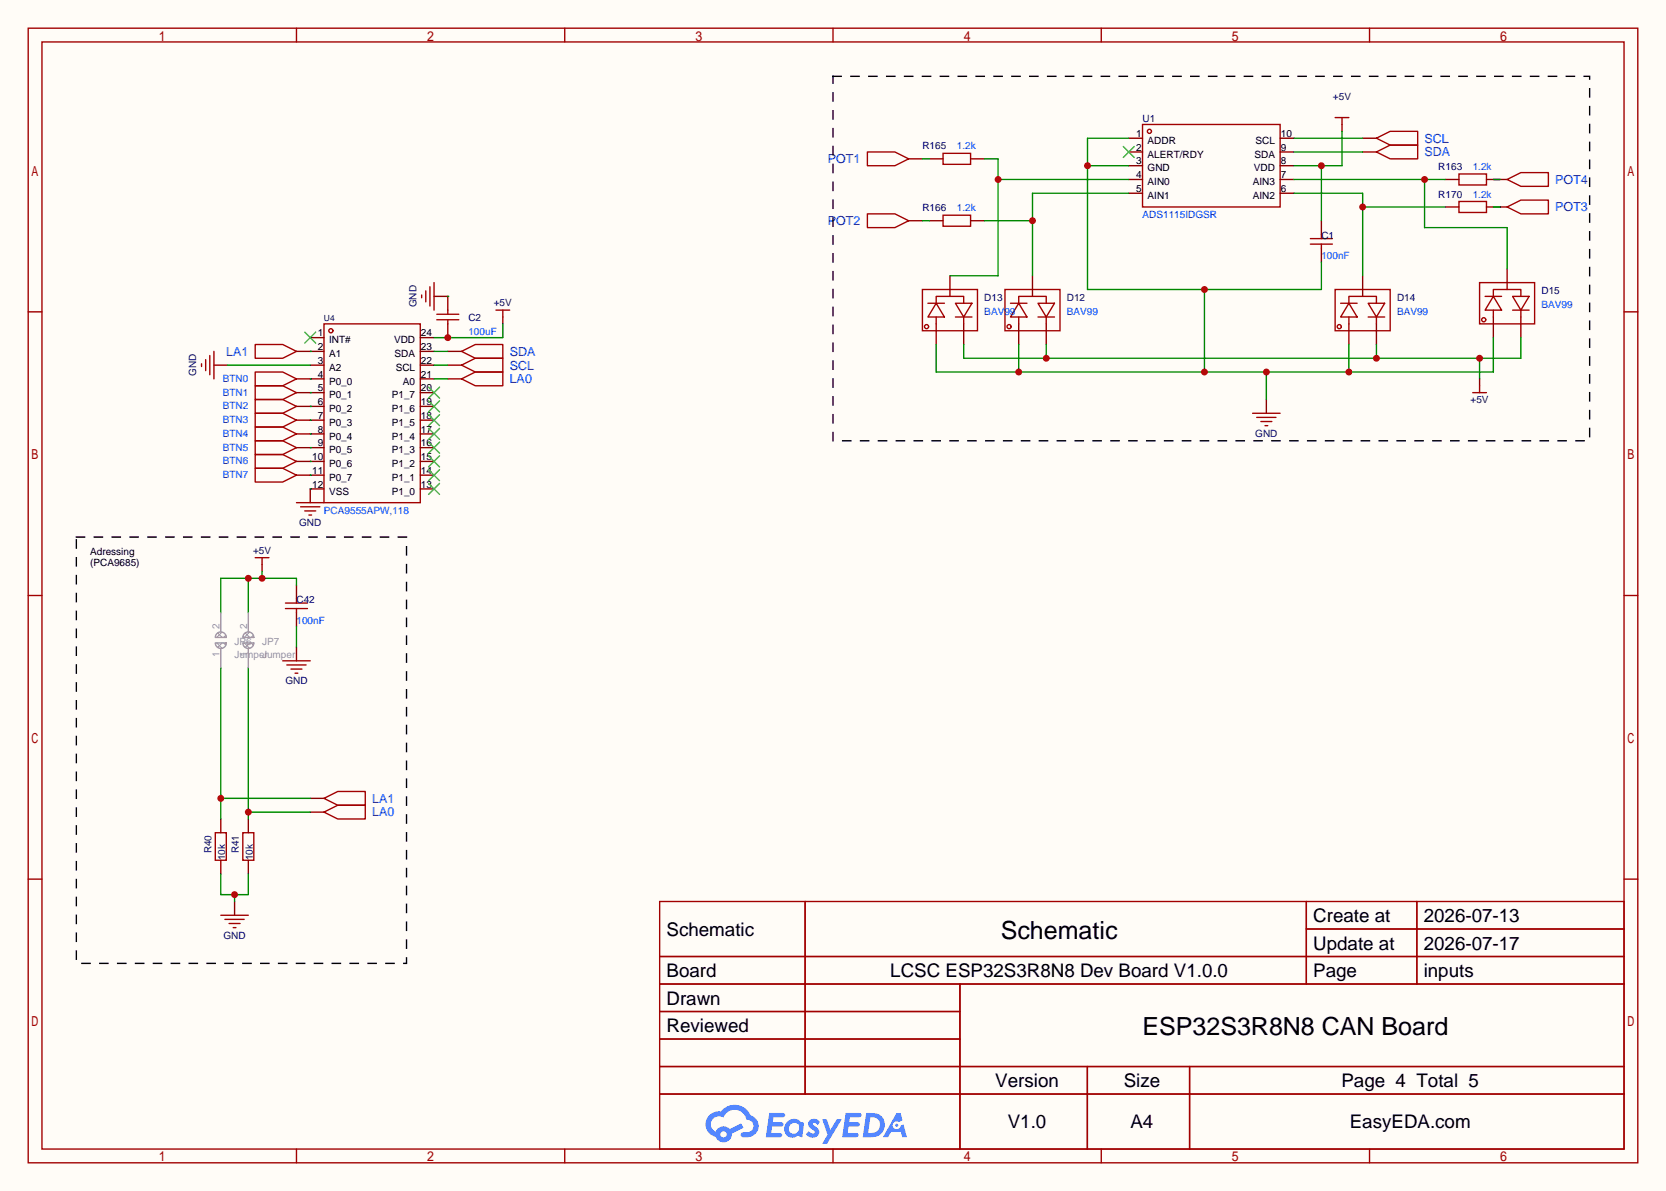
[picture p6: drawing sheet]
<svg xmlns="http://www.w3.org/2000/svg" width="308mm" height="220mm" viewBox="0 0 308 220" stroke-linecap="round" stroke-linejoin="round" font-family="sans-serif">
<path d="M0 0h307.6v220h-307.6z" fill="#fffcf7"/>
<g fill="none" stroke="#a10000" stroke-width=".25">
<path d="M5.2 5.2h297.2v209.6h-297.2zM7.7 7.7h292.1v204.5h-292.1zM54.7 5.2v2.5M104.3 5.2v2.5M153.8 5.2v2.5M203.3 5.2v2.5M252.9 5.2v2.5M5.2 57.6h2.5M299.8 57.6h2.6M5.2 110h2.5M299.8 110h2.6M5.2 162.4h2.5"/>
<path d="M121.8 166.5h178v45.7h-178zM121.8 176.7h178M148.7 166.5v35.6M241.2 166.5v15.2M241.2 171.6h58.6M261.6 166.5v15.2M299.8 162.4h2.6M121.8 181.7h178M121.8 186.8h55.4M121.8 197h178M121.8 191.9h55.4M177.2 181.7v30.5"/>
<path d="M200.8 197v15.2M219.6 197v15.2M54.7 212.2v2.6M104.3 212.2v2.6M121.8 202.1h178M153.8 212.2v2.6M203.3 212.2v2.6M252.9 212.2v2.6"/>
</g>
<g fill="#5487ff">
<path d="M149.5 206.9a1.3 1.3 0 0 1 1.9 .3l-.4 .6a.54 .54 0 0 0-1-.2l.2 .2a1.58 1.58 0 0 1 1 1.5 1.43 1.43 0 0 1-2.4 .2l.5-.6a.64 .64 0 0 0 .5 .5 .64 .64 0 0 0 .6-.3l-.1-.3a1.6 1.6 0 0 1-1.1-1.5z"/>
<path d="M151.8 206.7h.8l.7 2 1.2-2h.9l-2.7 4.5h-.9l1-1.6z"/>
<path d="M142 205.5h1.7a1.31 1.31 0 0 1 1.2 .2 .4 .4 0 0 1-.3 .6h-1.8l-.1 1h1.6a.4 .4 0 0 1 .3 .4 .4 .4 0 0 1-.4 .4h-1.6l-.2 1.2 .8-.1a1.23 1.23 0 0 1 1.2 .2 .39 .39 0 0 1-.4 .6h-2.6z"/>
<path d="M156.1 205.5h1.7a1.32 1.32 0 0 1 1.2 .2 .39 .39 0 0 1-.3 .6h-1.8l-.1 1h1.6a.4 .4 0 0 1 .4 .4 .4 .4 0 0 1-.5 .4h-1.6l-.2 1.1h.8a1.23 1.23 0 0 1 1.2 .2 .39 .39 0 0 1-.4 .6h-2.6z"/>
<path d="M165.5 205.6h.8l.3 1.3-.6 .3a.75 .75 0 0 0-1.1 .3 .75 .75 0 0 0 .5 1.1 .75 .75 0 0 0 .9-.7l.5-.3 .6 2.4h-.8l-.3-.9h-1.8l-.5 .9h-1z"/>
<path d="M159.9 205.6l-.6 4.4h1.4a2.27 2.27 0 0 0 2.7-2.3 2.27 2.27 0 0 0-2.7-2.1zM160.7 206.3a1.5 1.5 0 0 1 1.8 1.6 1.5 1.5 0 0 1-1.9 1.3h-.3z"/>
<path d="M145.4 207.2a1.62 1.62 0 0 0-.4 2.1 1.62 1.62 0 0 0 2 .6l.3-.2 .4 .2 .4 .1 .3-2.4-.1-.3-.5-.1a1.58 1.58 0 0 0-2.4 0zM146 207.7a.99 .99 0 0 1 1.6 .3 .99 .99 0 0 1-.9 1.4 .94 .94 0 0 1-1-.6 .94 .94 0 0 1 .3-1.1z"/>
<path d="M131 206a2.37 2.37 0 0 0 1.1 4 1.54 1.54 0 0 0 1.8 1 1.54 1.54 0 0 0 1.2-1.6l2.2-1.1-.5-.8-2.1 1a1.57 1.57 0 0 0-2.6 .5 1.5 1.5 0 0 1-.7-2.1 1.5 1.5 0 0 1 2.2-.5 2.23 2.23 0 0 1 2.3-1.4 2.23 2.23 0 0 1 2 1.8 1.16 1.16 0 0 1 1.2 1.1 1.16 1.16 0 0 1-1.1 1.2h-.7a.47 .47 0 0 0-.5 .4 .47 .47 0 0 0 .4 .5 2.23 2.23 0 0 0 2.2-.6 2.23 2.23 0 0 0 .5-2.3 2.16 2.16 0 0 0-1.3-1.1 3.2 3.2 0 0 0-5.5-.7l-1.1 .1zM133 209.5a.6 .6 0 0 1 1.2 0 .6 .6 0 0 1-1.2 0z"/>
<circle cx="165.6" cy="207.8" r=".28"/>
</g>
<g fill="none" stroke="#a10000" stroke-width=".25">
<path d="M160.1 28.1h5.1l2.6 1.2-2.6 1.3h-5.1zM160.1 39.5h5.1l2.6 1.3-2.6 1.2h-5.1zM210.9 23h25.4v15.2h-25.4zM246.5 21.7h2.5M247.8 21.7v1.3M254.1 28.1l2.6-1.3h5v2.5h-5zM254.1 25.5l2.6-1.2h5v2.5h-5zM278.3 33.1l2.5-1.2h5.1v2.5h-5.1zM278.3 38.2l2.5-1.2h5.1v2.5h-5.1zM80.6 59.1h4.1M80.6 58h4.1M82.7 57.3v.7"/>
<path d="M82.7 59.1v.7M91.6 57.3h2.5M92.8 57.3v1.2M170.3 53.5h10.2v7.6h-10.2zM171.3 56h3.1M172.8 56v-1.3h5.1v1.3M172.8 56l1.6 2.5h-3.1zM172.8 58.5v1.3M176.4 56h3.1l-1.6 2.5zM176.4 58.5h3.1M177.9 58.5v1.3M185.5 53.5h10.2v7.6h-10.2z"/>
<path d="M186.6 56h3M188.1 56v-1.3h5.1v1.3M188.1 56l1.5 2.5h-3zM188.1 58.5v1.3M191.6 56h3.1l-1.5 2.5zM191.6 58.5h3.1M193.2 58.5v1.3M241.9 45.1h4.1M241.9 44.1h4.1M244 43.3v.8M244 45.1v.7M246.5 53.5h10.2v7.6h-10.2z"/>
<path d="M247.5 56h3.1M249 56v-1.3h5.1v1.3M249 56l1.6 2.5h-3.1zM249 58.5v1.3M252.6 56h3.1l-1.6 2.5zM252.6 58.5h3.1M254.1 58.5v1.3M273.2 52.2h10.1v7.6h-10.1zM274.2 54.7h3M275.7 54.7v-1.2h5.1v1.2M275.7 54.7l1.5 2.6h-3zM275.7 57.3v1.2"/>
<path d="M279.3 54.7h3l-1.5 2.6zM279.3 57.3h3M280.8 57.3v1.2M47.1 63.6h5.1l2.5 1.3-2.5 1.3h-5.1zM85.2 64.9l2.6-1.3h5v2.6h-5zM85.2 67.4l2.6-1.2h5v2.5h-5zM85.2 70l2.6-1.3h5v2.5h-5zM231.3 76.3h5M232 77.1h3.6M232.8 77.9h2M233.6 78.6h.5M47.1 103h2.6"/>
<path d="M48.4 103v1.3M39.8 153.8h2v5.1h-2zM44.8 153.8h2.1v5.1h-2.1zM59.8 150l2.6-1.3h5v2.6h-5zM59.8 147.4l2.6-1.2h5v2.5h-5zM40.8 169h5M41.5 169.8h3.6M42.3 170.6h2M43.1 171.3h.5"/>
<circle cx="212.2" cy="24.3" r=".38"/>
<circle cx="273.9" cy="59.1" r=".38"/>
<circle cx="171.1" cy="60.3" r=".38"/>
<circle cx="186.3" cy="60.3" r=".38"/>
<circle cx="247.3" cy="60.3" r=".38"/>
</g>
<g fill="none" stroke="#870000" stroke-width=".25">
<path d="M167.8 29.3h2.5M208.4 25.5h2.5M208.4 28.1h2.5M208.4 30.6h2.5M208.4 33.1h2.5M208.4 35.7h2.5M236.3 25.5h2.6M236.3 28.1h2.6M236.3 30.6h2.6M236.3 33.1h2.6M236.3 35.7h2.6M247.8 23v1.3"/>
<path d="M251.6 25.5h2.5M251.6 28.1h2.5M275.7 33.1h2.6M275.7 38.2h2.6M82.7 54.7v2.6M82.7 59.8v2.6M92.8 58.5v1.3M167.8 40.8h2.5M172.8 59.8v3.8M175.4 50.9v3.8M177.9 59.8v3.8M188.1 59.8v3.8"/>
<path d="M190.6 50.9v3.8M193.2 59.8v3.8M244 40.8v2.5M244 45.8v2.6M249 59.8v3.8M251.6 50.9v3.8M254.1 59.8v3.8M275.7 58.5v3.9M278.3 49.7v3.8M280.8 58.5v3.9M54.7 64.9h2.6M82.7 64.9h2.5"/>
<path d="M82.7 67.4h2.5M82.7 70h2.5M233.8 73.8v2.5M48.4 104.3v1.2M40.8 151.3v2.5M40.8 158.9v2.5M45.8 151.3v2.5M45.8 158.9v2.5M57.3 150h2.5M57.3 147.4h2.5M43.3 166.5v2.5"/>
</g>
<path d="M207.4 27.1l2 2M209.4 27.1l-2 2" fill="none" stroke="#3c3" stroke-width=".25"/>
<path d="M238.9 28.1h12.7M238.9 25.5h12.7M45.8 123.3v28M45.8 150h11.5" fill="none" stroke="#008700" stroke-width=".25"/>
<path d="M153.8 14.1h139.7v67.3h-139.7zM14.1 99.2h61v78.7h-61z" fill="none" stroke="#000" stroke-width=".25" stroke-dasharray="1.5 1.8"/>
<circle cx="45.8" cy="150" r=".63" fill="#c00"/>
<path d="M40.8 123.3v28M40.8 147.4h16.5" fill="none" stroke="#008700" stroke-width=".25"/>
<circle cx="40.8" cy="147.4" r=".63" fill="#c00"/>
<path d="M54.7 77.6h2.6M54.7 75.1h2.6M54.7 72.5h2.6M54.7 70h2.6M54.7 80.1h2.6M54.7 85.2h2.6M54.7 82.7h2.6M54.7 87.8h2.6" fill="none" stroke="#870000" stroke-width=".25"/>
<path d="M47.1 78.9h5.1l2.5 1.2-2.5 1.3h-5.1zM47.1 76.3h5.1l2.5 1.3-2.5 1.3h-5.1zM47.1 73.8h5.1l2.5 1.3-2.5 1.2h-5.1zM47.1 71.2h5.1l2.5 1.3-2.5 1.3h-5.1zM47.1 68.7h5.1l2.5 1.3-2.5 1.2h-5.1zM47.1 83.9h5.1l2.5 1.3-2.5 1.3h-5.1zM47.1 81.4h5.1l2.5 1.3-2.5 1.2h-5.1zM47.1 86.5h5.1l2.5 1.3-2.5 1.2h-5.1z" fill="none" stroke="#a10000" stroke-width=".25"/>
<path d="M40.8 161.4v3.8h5v-3.8M43.3 165.2v1.3" fill="none" stroke="#008700" stroke-width=".25"/>
<circle cx="43.3" cy="165.2" r=".63" fill="#c00"/>
<path d="M269.4 32.1h5v2.1h-5z" fill="none" stroke="#a10000" stroke-width=".25"/>
<path d="M266.8 33.1h2.6M274.4 33.1h2.6" fill="none" stroke="#870000" stroke-width=".25"/>
<path d="M238.9 33.1h27.9M263 33.1v8.9h15.3v7.7" fill="none" stroke="#008700" stroke-width=".25"/>
<circle cx="263" cy="33.1" r=".63" fill="#c00"/>
<path d="M174.1 28.3h5.1v2.1h-5.1zM174.1 39.8h5.1v2h-5.1z" fill="none" stroke="#a10000" stroke-width=".25"/>
<path d="M171.6 29.3h2.5M179.2 29.3h2.5M171.6 40.8h2.5M179.2 40.8h2.5" fill="none" stroke="#870000" stroke-width=".25"/>
<path d="M181.7 29.3h2.6v21.6h-8.9M184.3 33.1h24.1" fill="none" stroke="#008700" stroke-width=".25"/>
<circle cx="184.3" cy="33.1" r=".63" fill="#c00"/>
<path d="M170.3 29.3h1.3M208.4 35.7h-17.8v15.2M181.7 40.8h8.9" fill="none" stroke="#008700" stroke-width=".25"/>
<circle cx="190.6" cy="40.8" r=".63" fill="#c00"/>
<path d="M244 30.6v10.2M247.8 24.3v6.3h-8.9M170.3 40.8h1.3" fill="none" stroke="#008700" stroke-width=".25"/>
<circle cx="244" cy="30.6" r=".63" fill="#c00"/>
<path d="M200.8 30.6h7.6M208.4 25.5h-7.6v28h43.2v-5.1M222.4 53.5v15.2M188.1 63.6v5.1M233.8 68.7v5.1M249 63.6v5.1M275.7 62.4v6.3h-102.9v-5.1" fill="none" stroke="#008700" stroke-width=".25"/>
<g fill="#c00">
<circle cx="249" cy="68.7" r=".63"/>
<circle cx="233.8" cy="68.7" r=".63"/>
<circle cx="222.4" cy="68.7" r=".63"/>
<circle cx="222.4" cy="53.5" r=".63"/>
<circle cx="200.8" cy="30.6" r=".63"/>
<circle cx="188.1" cy="68.7" r=".63"/>
</g>
<path d="M193.2 63.6v2.6M254.1 63.6v2.6M273.2 66.2v3.8M280.8 62.4v3.8h-102.9v-2.6" fill="none" stroke="#008700" stroke-width=".25"/>
<g fill="#c00">
<circle cx="273.2" cy="66.2" r=".63"/>
<circle cx="254.1" cy="66.2" r=".63"/>
<circle cx="193.2" cy="66.2" r=".63"/>
</g>
<path d="M266.8 38.2h2.6M274.4 38.2h2.6M273.2 70v1.2" fill="none" stroke="#870000" stroke-width=".25"/>
<path d="M269.4 37.2h5v2h-5zM271.9 72.5h2.5M273.2 71.2v1.3" fill="none" stroke="#a10000" stroke-width=".25"/>
<path d="M238.9 35.7h12.7v15.2M251.6 38.2h15.2M275.7 38.2h1.3" fill="none" stroke="#008700" stroke-width=".25"/>
<circle cx="251.6" cy="38.2" r=".63" fill="#c00"/>
<path d="M275.7 33.1h1.3M57.3 77.6h.1M57.3 75.1h.1M57.3 72.5h.1M57.3 70h.1M57.3 80.1h.1M57.3 85.2h.1M57.3 82.7h.1M57.3 87.8h.1M45.8 106.8v6.4M48.4 105.5v1.3M54.7 108.1v-1.3h-13.9v6.4" fill="none" stroke="#008700" stroke-width=".25"/>
<g fill="none" stroke="#a10000" stroke-width=".25">
<path d="M59.8 59.8h17.8v33h-17.8zM52.7 112.4h4.1M52.7 111.4h4.1M54.7 110.6v.8M54.7 112.4v.8"/>
<circle cx="61.1" cy="61.1" r=".38"/>
</g>
<g fill="none" stroke="#870000" stroke-width=".25">
<path d="M57.3 62.4h2.5M57.3 64.9h2.5M57.3 67.4h2.5M57.3 70h2.5M57.3 72.5h2.5M57.3 75.1h2.5M57.3 77.6h2.5M77.6 62.4h2.5M77.6 64.9h2.5M77.6 67.4h2.5M77.6 70h2.5M77.6 72.5h2.5"/>
<path d="M77.6 75.1h2.5M77.6 77.6h2.5M57.3 80.1h2.5M57.3 82.7h2.5M57.3 85.2h2.5M57.3 87.8h2.5M57.3 90.3h2.5M77.6 80.1h2.5M77.6 82.7h2.5M77.6 85.2h2.5M77.6 87.8h2.5M77.6 90.3h2.5"/>
<path d="M54.7 108.1v2.5M54.7 113.2v2.5"/>
</g>
<g fill="none" stroke="#3c3" stroke-width=".25">
<path d="M56.3 61.3l2 2.1M58.3 61.3l-2 2.1M79.1 79.1l2.1 2.1M79.1 76.6l2.1 2M79.1 74l2.1 2.1M79.1 71.5l2.1 2M81.2 79.1l-2.1 2.1M81.2 76.6l-2.1 2M81.2 74l-2.1 2.1M81.2 71.5l-2.1 2M79.1 89.3l2.1 2M79.1 86.7l2.1 2.1"/>
<path d="M79.1 84.2l2.1 2M79.1 81.7l2.1 2M81.2 89.3l-2.1 2M81.2 86.7l-2.1 2.1M81.2 84.2l-2.1 2M81.2 81.7l-2.1 2"/>
</g>
<g fill="#c00">
<circle cx="45.8" cy="106.8" r=".63"/>
<circle cx="48.4" cy="106.8" r=".63"/>
</g>
<path d="M80.1 54.7h2.6M39.5 67.4h2.5M57.3 90.3v2.5M54.7 119.5v2.5" fill="none" stroke="#870000" stroke-width=".25"/>
<g fill="none" stroke="#a10000" stroke-width=".25">
<path d="M77.9 54.5v.5M78.6 53.7v2.1M79.4 53v3.5M80.1 52.2v5.1M37.2 67.2v.5M38 66.4v2.1M38.7 65.7v3.5M39.5 64.9v5.1M54.7 92.8h5.1M55.5 93.6h3.6M56.3 94.4h2M57 95.1h.5"/>
<path d="M52.2 122h5.1M53 122.8h3.5M53.7 123.6h2.1M54.5 124.3h.5"/>
</g>
<path d="M92.8 59.8v2.6h-12.7M42 67.4h15.3M57.3 64.9h.1M80.1 67.4h2.6M80.1 70h2.6M80.1 64.9h2.6M54.7 115.7v3.8" fill="none" stroke="#008700" stroke-width=".25"/>
<path d="M39.8 118.7h2a1.02 1.02 0 0 1-1 1.1 1.02 1.02 0 0 1-1-1.1zM40 117.1a1.02 1.02 0 0 1 1.1-.3 1.02 1.02 0 0 1 .7 .9h-2zM40.8 113.2v3.5M40.8 119.8v3.5M44.8 118.7h2.1a1.02 1.02 0 0 1-1.1 1.1 1.02 1.02 0 0 1-1-1.1zM45.1 117.1a1.02 1.02 0 0 1 1.1-.3 1.02 1.02 0 0 1 .7 .9h-2.1zM45.8 113.2v3.5M45.8 119.8v3.5" fill="none" stroke="#999" stroke-width=".25"/>
<path d="M40 118.7l1 1M40.2 116.9l.8 .8M41 116.7l-1 1M41 118.7l-.8 .9M41.3 118.7l.4 .5M41.7 117.3l-.4 .4M45.1 118.7l1 1M45.3 116.9l.8 .8M46.1 116.7l-1 1M46.1 118.7l-.8 .9M46.4 118.7l.4 .5M46.8 117.3l-.4 .4" fill="none" stroke="#999" stroke-width=".18"/>
<circle cx="82.7" cy="62.4" r=".63" fill="#c00"/>
<path d="M82.7 54.7h.1M57.3 90.3h.1" fill="none" stroke="#008700" stroke-width=".25"/>
<g font-size="4.6">
<text x="184.8" y="173.4">Schematic</text>
<text x="210.9" y="191.2">ESP32S3R8N8 CAN Board</text>
</g>
<g font-size="3.5">
<text x="123.1" y="172.8">Schematic</text>
<text x="242.5" y="170.3">Create at</text>
<text x="262.9" y="170.3">2026-07-13</text>
<text x="242.5" y="175.4">Update at</text>
<text x="262.9" y="175.4">2026-07-17</text>
<text x="123.1" y="180.5">Board</text>
<text x="123.1" y="185.5">Drawn</text>
<text x="164.4" y="180.5">LCSC ESP32S3R8N8 Dev Board V1.0.0</text>
<text x="242.5" y="180.5">Page</text>
<text x="262.9" y="180.5">inputs</text>
<text x="123.1" y="190.6">Reviewed</text>
<text x="183.8" y="200.8">Version</text>
<text x="207.5" y="200.8">Size</text>
<text x="247.7" y="200.8">Page 4 Total 5</text>
<text x="186.1" y="208.4">V1.0</text>
<text x="208.7" y="208.4">A4</text>
<text x="249.2" y="208.4">EasyEDA.com</text>
</g>
<g font-size="2.3" fill="#00f">
<text x="263" y="28.9">SDA</text>
<text x="263" y="26.3">SCL</text>
<text x="152.8" y="30.1">POT1</text>
<text x="287.1" y="34">POT4</text>
<text x="152.8" y="41.6">POT2</text>
<text x="287.1" y="39">POT3</text>
<text x="41.7" y="65.7">LA1</text>
<text x="94.1" y="65.7">SDA</text>
<text x="94.1" y="68.2">SCL</text>
<text x="94.1" y="70.8">LA0</text>
<text x="68.7" y="148.3">LA1</text>
<text x="68.7" y="150.8">LA0</text>
</g>
<g font-size="1.8" fill="#000080">
<text x="210.9" y="22.5">U1</text>
<text x="246.1" y="18.5">+5V</text>
<text x="170.3" y="27.6">R165</text>
<text x="265.6" y="31.4">R163</text>
<text x="170.3" y="39">R166</text>
<text x="265.6" y="36.5">R170</text>
<text x="244" y="44.1">C1</text>
<text x="76.9" y="56.8" transform="rotate(-90 76.9 56.8)">GND</text>
<text x="86.5" y="59.4">C2</text>
<text x="91.2" y="56.6">+5V</text>
<text x="181.7" y="55.5">D13</text>
<text x="197" y="55.5">D12</text>
<text x="257.9" y="55.5">D14</text>
<text x="284.6" y="54.3">D15</text>
<text x="36.2" y="69.5" transform="rotate(-90 36.2 69.5)">GND</text>
<text x="271.5" y="74.3">+5V</text>
<text x="231.8" y="80.7">GND</text>
<text x="55.2" y="97.2">GND</text>
<text x="46.7" y="102.3">+5V</text>
<text x="54.7" y="111.4">C42</text>
<text x="52.7" y="126.4">GND</text>
<text x="39" y="157.6" transform="rotate(-90 39 157.6)">R40</text>
<text x="41.6" y="158.9" transform="rotate(-90 41.6 158.9)">10k</text>
<text x="44.1" y="157.6" transform="rotate(-90 44.1 157.6)">R41</text>
<text x="46.7" y="158.9" transform="rotate(-90 46.7 158.9)">10k</text>
<text x="41.3" y="173.4">GND</text>
</g>
<g font-size="1.8" fill="#00f">
<text x="176.7" y="27.6">1.2k</text>
<text x="271.9" y="31.4">1.2k</text>
<text x="176.7" y="39">1.2k</text>
<text x="210.9" y="40.3">ADS1115IDGSR</text>
<text x="271.9" y="36.5">1.2k</text>
<text x="244" y="47.9">100nF</text>
<text x="181.7" y="58.1">BAV99</text>
<text x="197" y="58.1">BAV99</text>
<text x="257.9" y="58.1">BAV99</text>
<text x="284.6" y="56.8">BAV99</text>
<text x="86.5" y="61.9">100uF</text>
<text x="41.1" y="70.5">BTN0</text>
<text x="41.1" y="75.6">BTN2</text>
<text x="41.1" y="73.1">BTN1</text>
<text x="41.1" y="80.7">BTN4</text>
<text x="41.1" y="78.2">BTN3</text>
<text x="41.1" y="83.2">BTN5</text>
<text x="41.1" y="85.8">BTN6</text>
<text x="41.1" y="88.3">BTN7</text>
<text x="59.8" y="94.9">PCA9555APW,118</text>
<text x="54.7" y="115.2">100nF</text>
</g>
<g font-size="1.8">
<text x="209.8" y="25.3">1</text>
<text x="209.8" y="27.8">2</text>
<text x="211.9" y="26.6">ADDR</text>
<text x="211.9" y="29.1">ALERT/RDY</text>
<text x="231.6" y="29.1">SDA</text>
<text x="231.8" y="26.6">SCL</text>
<text x="236.5" y="27.8">9</text>
<text x="236.5" y="25.3">10</text>
<text x="209.8" y="30.4">3</text>
<text x="209.8" y="32.9">4</text>
<text x="209.8" y="35.5">5</text>
<text x="211.9" y="31.6">GND</text>
<text x="211.9" y="34.2">AIN0</text>
<text x="231.3" y="34.2">AIN3</text>
<text x="231.5" y="31.6">VDD</text>
<text x="236.5" y="35.5">6</text>
<text x="236.5" y="32.9">7</text>
<text x="236.5" y="30.4">8</text>
<text x="211.9" y="36.7">AIN1</text>
<text x="231.3" y="36.7">AIN2</text>
<text x="58.7" y="62.1">1</text>
<text x="58.7" y="64.7">2</text>
<text x="60.8" y="63.4">INT#</text>
<text x="60.8" y="65.9">A1</text>
<text x="72.8" y="63.4">VDD</text>
<text x="72.9" y="65.9">SDA</text>
<text x="77.7" y="64.7">23</text>
<text x="77.7" y="62.1">24</text>
<text x="58.7" y="67.2">3</text>
<text x="58.7" y="69.7">4</text>
<text x="60.8" y="68.5">A2</text>
<text x="60.8" y="71">P0_0</text>
<text x="73.1" y="68.5">SCL</text>
<text x="74.4" y="71">A0</text>
<text x="77.7" y="69.7">21</text>
<text x="77.7" y="67.2">22</text>
<text x="58.7" y="72.3">5</text>
<text x="58.7" y="74.8">6</text>
<text x="58.7" y="77.4">7</text>
<text x="60.8" y="73.6">P0_1</text>
<text x="60.8" y="76.1">P0_2</text>
<text x="72.3" y="76.1">P1_6</text>
<text x="72.3" y="73.6">P1_7</text>
<text x="77.7" y="77.4">18</text>
<text x="77.7" y="74.8">19</text>
<text x="77.7" y="72.3">20</text>
<text x="58.7" y="79.9">8</text>
<text x="58.7" y="82.4">9</text>
<text x="60.8" y="78.6">P0_3</text>
<text x="60.8" y="81.2">P0_4</text>
<text x="60.8" y="83.7">P0_5</text>
<text x="72.3" y="83.7">P1_3</text>
<text x="72.3" y="81.2">P1_4</text>
<text x="72.3" y="78.6">P1_5</text>
<text x="77.7" y="82.4">16</text>
<text x="77.7" y="79.9">17</text>
<text x="57.6" y="85">10</text>
<text x="57.6" y="87.5">11</text>
<text x="60.8" y="86.3">P0_6</text>
<text x="60.8" y="88.8">P0_7</text>
<text x="72.3" y="88.8">P1_1</text>
<text x="72.3" y="86.3">P1_2</text>
<text x="77.7" y="87.5">14</text>
<text x="77.7" y="85">15</text>
<text x="57.6" y="90.1">12</text>
<text x="60.8" y="91.3">VSS</text>
<text x="72.3" y="91.3">P1_0</text>
<text x="77.7" y="90.1">13</text>
<text x="16.6" y="102.5">Adressing</text>
<text x="16.6" y="104.6">(PCA9685)</text>
</g>
<g font-size="1.8" fill="#999">
<text x="40.5" y="116.2" transform="rotate(-90 40.5 116.2)">2</text>
<text x="43.3" y="119">JP6</text>
<text x="45.6" y="116.2" transform="rotate(-90 45.6 116.2)">2</text>
<text x="48.4" y="119">JP7</text>
<text x="40.5" y="121.3" transform="rotate(-90 40.5 121.3)">1</text>
<text x="43.3" y="121.6">Jumper</text>
<text x="45.6" y="121.3" transform="rotate(-90 45.6 121.3)">1</text>
<text x="48.4" y="121.6">Jumper</text>
</g>
<text font-size="1.6" fill="#000080" x="59.8" y="59.4">U4</text>
</svg>
